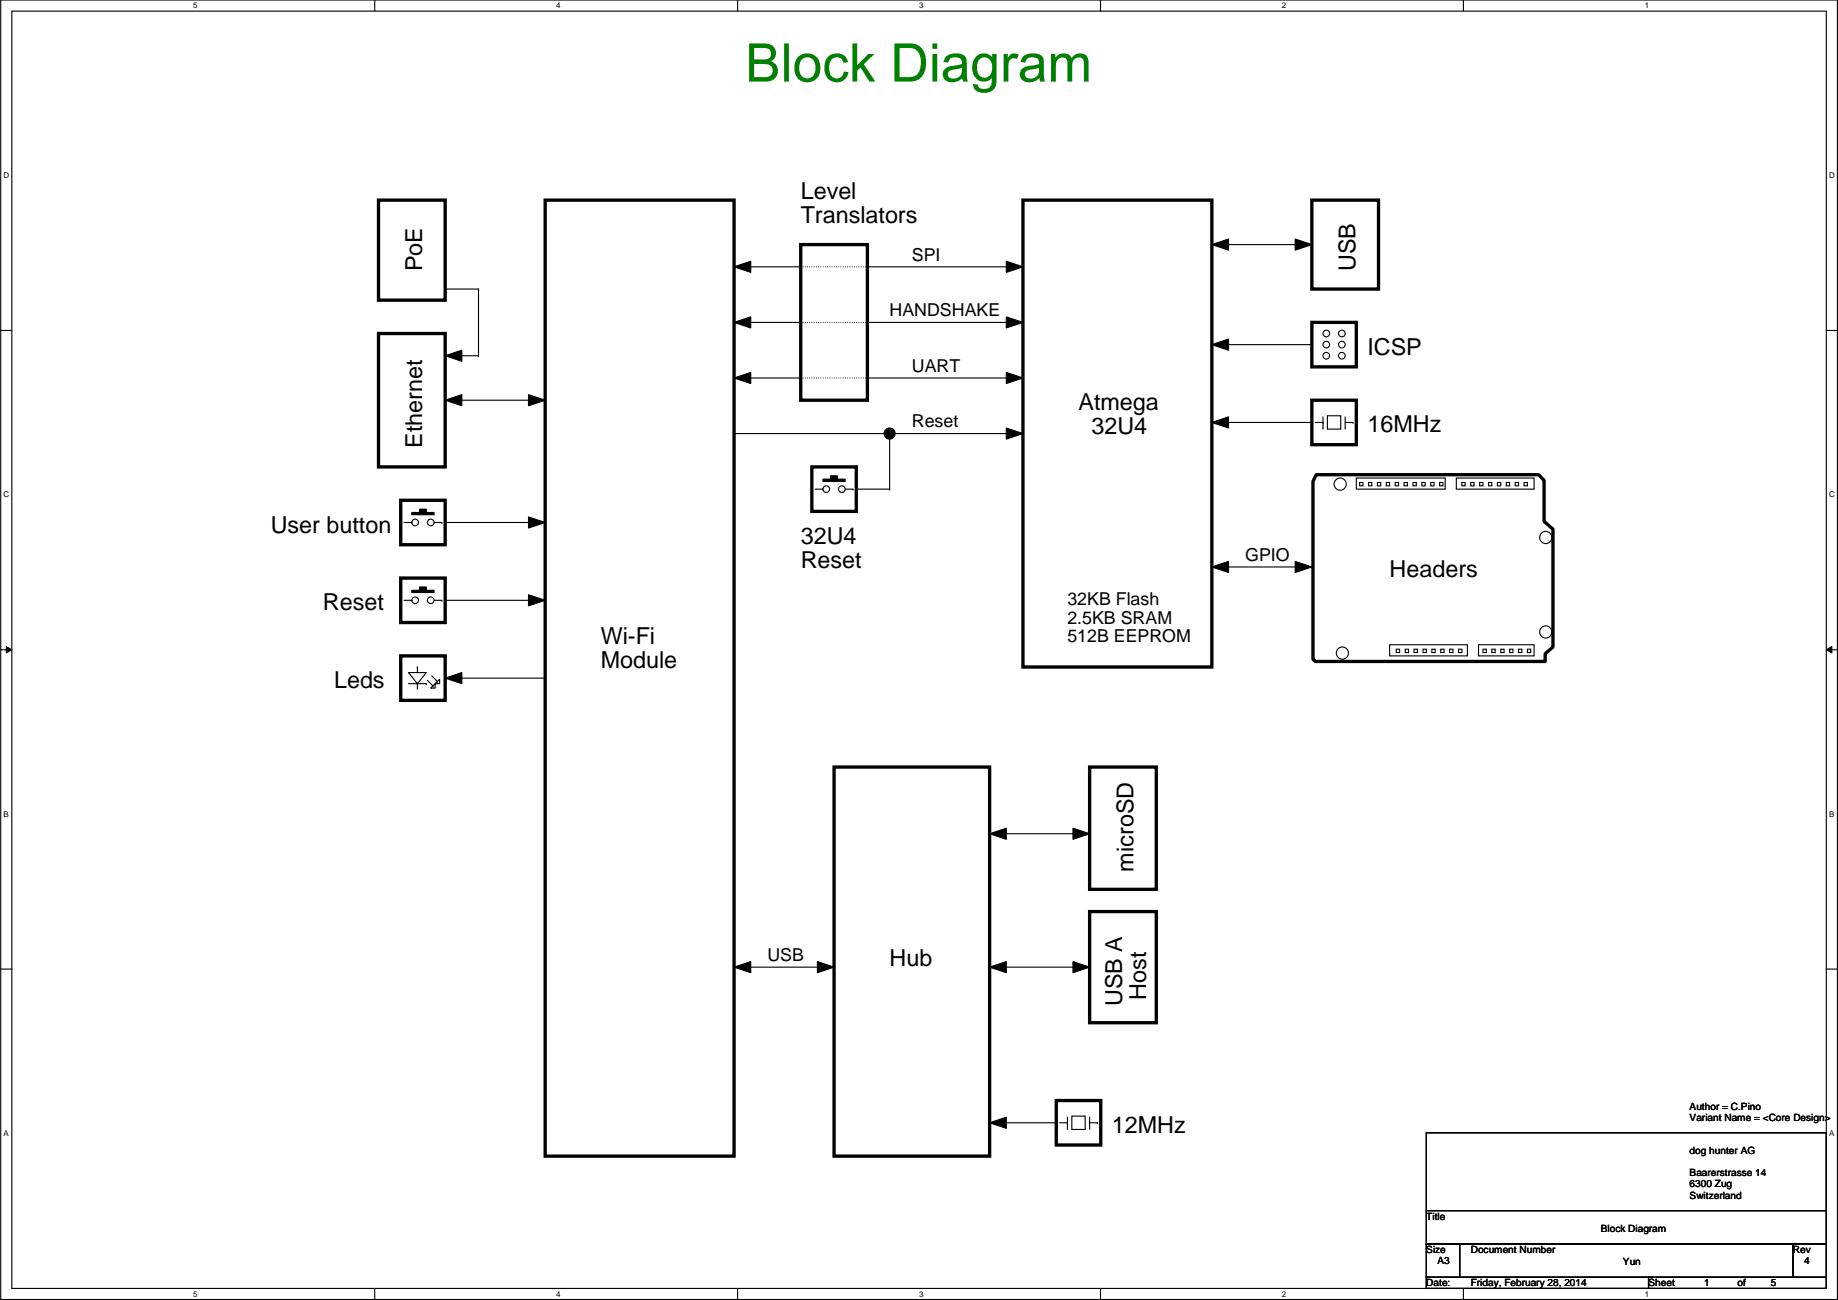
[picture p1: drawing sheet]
<svg xmlns="http://www.w3.org/2000/svg" width="420mm" height="297mm" viewBox="0 0 420 297" stroke-linecap="round" stroke-linejoin="round" font-family="sans-serif">
<path d="M.2 0h419.8v296.9h-419.8zM2.7 2.5h414.8v291.9h-414.8z" fill="none" stroke="#000" stroke-width=".25"/>
<g fill="#fff">
<path d="M44.2 .3h1v2h-1z"/>
<path d="M44.2 294.6h1v2.1h-1z"/>
</g>
<path d="M85.7 0v2.5M85.7 294.4v2.5" fill="none" stroke="#000" stroke-width=".25"/>
<g fill="#fff">
<path d="M127.1 .3h1v2h-1z"/>
<path d="M127.1 294.6h1v2.1h-1z"/>
</g>
<path d="M168.6 0v2.5M168.6 294.4v2.5" fill="none" stroke="#000" stroke-width=".25"/>
<g fill="#fff">
<path d="M210.1 .3h1v2h-1z"/>
<path d="M210.1 294.6h1v2.1h-1z"/>
</g>
<path d="M251.6 0v2.5M251.6 294.4v2.5" fill="none" stroke="#000" stroke-width=".25"/>
<g fill="#fff">
<path d="M293.1 .3h1v2h-1z"/>
<path d="M293.1 294.6h1v2.1h-1z"/>
</g>
<path d="M334.5 0v2.5M334.5 294.4v2.5" fill="none" stroke="#000" stroke-width=".25"/>
<g fill="#fff">
<path d="M376 .3h1v2h-1z"/>
<path d="M376 294.6h1v2.1h-1z"/>
<path d="M.8 39h1.3v2.1h-1.3z"/>
<path d="M418.1 39h1.3v2.1h-1.3z"/>
<path d="M.8 112h1.3v2h-1.3z"/>
<path d="M418.1 112h1.3v2h-1.3z"/>
</g>
<path d="M.2 75.5h2.5M417.5 75.5h2.5" fill="none" stroke="#000" stroke-width=".25"/>
<g fill="#fff">
<path d="M.8 185h1.2v2h-1.2z"/>
<path d="M418.1 185h1.2v2h-1.2z"/>
</g>
<path d="M.2 148.5h2.5M417.5 148.5h2.5" fill="none" stroke="#000" stroke-width=".25"/>
<path d="M1.4 147.7l1.3 .8-1.3 .7zM417.5 148.5l1.3-.8v1.5z" fill="#000"/>
<path d="M1.4 147.7l1.3 .8-1.3 .7zM417.5 148.5l1.3-.8v1.5z" fill="none" stroke="#000" stroke-width=".23"/>
<g fill="#fff">
<path d="M.8 257.9h1.2v2h-1.2z"/>
<path d="M418.1 257.9h1.2v2h-1.2z"/>
</g>
<g fill="none" stroke="#000" stroke-width=".25">
<path d="M230 59.7l3.8 1.3-3.8 1.2zM277 55.9l3.8-1.3v2.6zM277 55.9h22.9M296.1 54.6l3.8 1.3-3.8 1.3zM299.9 55.9h.1M101.8 66h7.6M109.4 66h.1M109.4 66v15.3M167.8 61l3.8-1.3v2.5zM167.8 73.7l3.8-1.3v2.5zM167.8 61h15.2M167.8 73.7h15.2"/>
<path d="M183 73.7h.1M183 61h.1M198.3 61h33M198.3 73.7h33M230 72.4l3.8 1.3-3.8 1.2zM231.3 61h.1M231.3 73.7h.1M277 78.7l3.8-1.2v2.5zM277 78.7h.1M277 78.7h22.9M101.8 91.4l3.8-1.2v2.5zM101.8 81.3l3.8-1.3v2.6z"/>
<path d="M101.8 81.3h7.6M101.8 91.4h22.8M109.4 81.3h.1M120.8 90.2l3.8 1.2-3.8 1.3zM124.6 91.4h.1M167.8 86.4l3.8-1.3v2.5zM167.8 86.4h15.2M167.8 99.1h63.5M183 86.4h.1M198.3 86.4h33M203.4 99.1v12.7M230 97.8l3.8 1.3-3.8 1.2z"/>
<path d="M230 85.1l3.8 1.3-3.8 1.2zM231.3 86.4h.1M231.3 99.1h.1M277 96.5l3.8-1.2v2.5zM277 96.5h.1M277 96.5h22.9M300.6 96.5h1.8M302.4 96.5h.1M302.4 97.8h.1M302.4 95.3v2.5M303.4 95h3.1v3.1h-3.1zM307.5 97.8h.1"/>
<path d="M307.5 96.5h1.8M307.5 95.3v2.5M309.3 96.5h.1M92.4 119.4h1.7M94.1 117.1h1.8v-.8h1.5v.8h1.8v.5h-5.1zM94.1 119.4h.1M99.2 119.4h1.8M101 119.4h.1M101.8 119.4h22.8M120.8 118.1l3.8 1.3-3.8 1.3zM124.6 119.4h.1M186.3 111.8h1.8"/>
<path d="M188.1 109.5h1.8v-.8h1.5v.8h1.8v.5h-5.1zM188.1 111.8h.1M193.2 111.8h1.8M195 111.8h.1M195.7 111.8h.1M195.7 111.8h7.7M203.4 111.8h.1M310 109.2h20.4v2.6h-20.4zM310.8 110.2h.8v.8h-.8zM312.8 110.2h.8v.8h-.8zM314.9 110.2h.7v.8h-.7zM316.9 110.2h.8v.8h-.8z"/>
<path d="M318.9 110.2h.8v.8h-.8zM321 110.2h.7v.8h-.7zM323 110.2h.8v.8h-.8zM325 110.2h.8v.8h-.8zM327.1 110.2h.7v.8h-.7zM329.1 110.2h.8v.8h-.8zM332.9 109.2h17.8v2.6h-17.8zM334.2 110.2h.7v.8h-.7zM336.2 110.2h.8v.8h-.8zM338.2 110.2h.8v.8h-.8zM340.3 110.2h.7v.8h-.7zM342.3 110.2h.8v.8h-.8z"/>
<path d="M344.3 110.2h.8v.8h-.8zM346.4 110.2h.7v.8h-.7zM348.4 110.2h.8v.8h-.8zM92.4 137.2h1.7M94.1 134.9h1.8v-.8h1.5v.8h1.8v.5h-5.1zM94.1 137.2h.1M99.2 137.2h1.8M101 137.2h.1M101.8 137.2h22.8M120.8 135.9l3.8 1.3-3.8 1.2zM124.6 137.2h.1M277 129.5l3.8-1.2v2.5z"/>
<path d="M277 129.5h22.9M296.1 128.3l3.8 1.2-3.8 1.3zM299.9 129.5h.1M93.4 153.7h4l-2 2.5zM93.4 156.2h4M95.4 156.2h.1M95.4 152.4h.1M95.4 152.4v1.3M95.4 156.2v1.3M97.4 156.2h.1M97.7 155.5l1.3 1.2M98.7 154.4l1.3 1.3"/>
<path d="M99 156.7h.1M100 155.7h.1M100.5 155.2v1h-1v1h-1zM101.8 154.9l3.8-1.2v2.5zM101.8 154.9h22.8M124.6 154.9h.1M317.7 147.3h17.7v2.6h-17.7zM319.2 148.3h.7v.8h-.7zM321.2 148.3h.8v.8h-.8zM323.3 148.3h.7v.8h-.7zM325.3 148.3h.7v.8h-.7zM327.3 148.3h.8v.8h-.8z"/>
<path d="M329.3 148.3h.8v.8h-.8zM331.4 148.3h.7v.8h-.7zM333.4 148.3h.8v.8h-.8zM338 147.3h12.7v2.6h-12.7zM339 148.3h.8v.8h-.8zM341 148.3h.8v.8h-.8zM343.1 148.3h.7v.8h-.7zM345.1 148.3h.8v.8h-.8zM347.1 148.3h.8v.8h-.8zM349.2 148.3h.7v.8h-.7zM226.2 190.5l3.8-1.3v2.6zM226.2 190.5h22.9"/>
<path d="M245.3 189.2l3.8 1.3-3.8 1.3zM249.1 190.5h.1M186.9 219.7l3.8 1.3-3.8 1.3zM245.3 219.7l3.8 1.3-3.8 1.3zM.2 221.4h2.5M167.8 221l3.8-1.3v2.6zM167.8 221h22.9M190.7 221h.1M226.2 221l3.8-1.3v2.6zM226.2 221h22.9M249.1 221h.1M417.5 221.4h2.5"/>
<path d="M226.2 256.5l3.8-1.2v2.5zM226.2 256.5h.1M226.2 256.5h15.3M242.2 256.5h1.8M244 256.5h.1M244 257.8h.1M244 255.3v2.5M245 255h3.1v3.1h-3.1zM249.1 257.8h.1M249.1 256.5h1.8M249.1 255.3v2.5M250.9 256.5h.1"/>
<circle cx="303.2" cy="78.7" r=".76"/>
<circle cx="303.2" cy="76.2" r=".76"/>
<circle cx="306.7" cy="78.7" r=".76"/>
<circle cx="306.7" cy="76.2" r=".76"/>
<circle cx="203.4" cy="99.1" r="1.27"/>
<circle cx="303.2" cy="81.3" r=".76"/>
<circle cx="306.7" cy="81.3" r=".76"/>
<circle cx="94.9" cy="119.4" r=".76"/>
<circle cx="98.5" cy="119.4" r=".76"/>
<circle cx="188.9" cy="111.8" r=".76"/>
<circle cx="192.4" cy="111.8" r=".76"/>
<circle cx="306.4" cy="110.6" r="1.39"/>
<circle cx="94.9" cy="137.2" r=".76"/>
<circle cx="98.5" cy="137.2" r=".76"/>
<circle cx="353.3" cy="122.8" r="1.39"/>
<circle cx="306.9" cy="149.2" r="1.39"/>
<circle cx="353.3" cy="144.4" r="1.39"/>
</g>
<g fill="none" stroke="#000" stroke-width=".76">
<path d="M86.5 45.7h15.3v22.9h-15.3zM124.6 45.7h43.2v218.5h-43.2zM183 55.9h15.3v35.5h-15.3zM233.8 45.7h43.2v106.7h-43.2zM299.9 45.7h15.2v20.3h-15.2zM86.5 76.2h15.3v30.5h-15.3zM299.9 73.7h10.1v10.1h-10.1zM299.9 91.4h10.1v10.2h-10.1zM91.6 114.3h10.2v10.2h-10.2zM185.6 106.7h10.1v10.1h-10.1zM300.9 108.5h50.8l1.3 1.2v9.4l2 1.8v26.9l-1.8 1.6v1.7h-52.6l-.5-.5v-40.6zM91.6 132.1h10.2v10.1h-10.2z"/>
<path d="M91.6 149.9h10.2v10.1h-10.2zM190.7 175.3h35.5v88.9h-35.5zM249.1 175.3h15.2v27.9h-15.2zM249.1 208.3h15.2v25.4h-15.2zM241.5 251.5h10.1v10.1h-10.1z"/>
</g>
<g fill="#000">
<path d="M277 55.9l3.8-1.3v2.6z" fill-rule="evenodd"/>
<path d="M296.1 54.6l3.8 1.3-3.8 1.3z" fill-rule="evenodd"/>
<path d="M167.8 61l3.8-1.3v2.5z" fill-rule="evenodd"/>
<path d="M167.8 73.7l3.8-1.3v2.5z" fill-rule="evenodd"/>
<path d="M230 59.7l3.8 1.3-3.8 1.2z" fill-rule="evenodd"/>
<path d="M230 72.4l3.8 1.3-3.8 1.2z" fill-rule="evenodd"/>
<path d="M277 78.7l3.8-1.2v2.5z" fill-rule="evenodd"/>
<path d="M101.8 91.4l3.8-1.2v2.5z" fill-rule="evenodd"/>
<path d="M101.8 81.3l3.8-1.3v2.6z" fill-rule="evenodd"/>
<path d="M120.8 90.2l3.8 1.2-3.8 1.3z" fill-rule="evenodd"/>
<path d="M167.8 86.4l3.8-1.3v2.5z" fill-rule="evenodd"/>
<path d="M230 97.8l3.8 1.3-3.8 1.2z" fill-rule="evenodd"/>
<path d="M230 85.1l3.8 1.3-3.8 1.2z" fill-rule="evenodd"/>
<path d="M277 96.5l3.8-1.2v2.5z" fill-rule="evenodd"/>
<path d="M94.1 117.1h1.8v-.8h1.5v.8h1.8v.5h-5.1z" fill-rule="evenodd"/>
<path d="M120.8 118.1l3.8 1.3-3.8 1.3z" fill-rule="evenodd"/>
<path d="M188.1 109.5h1.8v-.8h1.5v.8h1.8v.5h-5.1z" fill-rule="evenodd"/>
<path d="M94.1 134.9h1.8v-.8h1.5v.8h1.8v.5h-5.1z" fill-rule="evenodd"/>
<path d="M120.8 135.9l3.8 1.3-3.8 1.2z" fill-rule="evenodd"/>
<path d="M277 129.5l3.8-1.2v2.5z" fill-rule="evenodd"/>
<path d="M296.1 128.3l3.8 1.2-3.8 1.3z" fill-rule="evenodd"/>
<path d="M101.8 154.9l3.8-1.2v2.5z" fill-rule="evenodd"/>
<path d="M226.2 190.5l3.8-1.3v2.6z" fill-rule="evenodd"/>
<path d="M245.3 189.2l3.8 1.3-3.8 1.3z" fill-rule="evenodd"/>
<path d="M167.8 221l3.8-1.3v2.6z" fill-rule="evenodd"/>
<path d="M186.9 219.7l3.8 1.3-3.8 1.3z" fill-rule="evenodd"/>
<path d="M226.2 221l3.8-1.3v2.6z" fill-rule="evenodd"/>
<path d="M245.3 219.7l3.8 1.3-3.8 1.3z" fill-rule="evenodd"/>
<path d="M226.2 256.5l3.8-1.2v2.5z" fill-rule="evenodd"/>
<circle cx="203.4" cy="99.1" r="1.27"/>
</g>
<path d="M183 73.7h15.3M183 61h15.3M198.3 73.7h.1M198.3 61h.1M183 86.4h15.3M198.3 86.4h.1" fill="none" stroke="#000" stroke-width=".25" stroke-dasharray="0 .5"/>
<path d="M171.2 9.9h3.3a2.29 2.29 0 0 1 2.4 .8 2.29 2.29 0 0 1 .2 2.5l-.9 .8a2.4 2.4 0 0 1 1.5 2.9 2.4 2.4 0 0 1-2.7 1.8h-3.8zM172.4 11v2.6h1.9a1.49 1.49 0 0 0 1.9-1.6 1.37 1.37 0 0 0-1.6-1zM172.4 14.6v3h2.2a1.55 1.55 0 0 0 2-1.3 1.55 1.55 0 0 0-1.8-1.7zM179.3 9.9h1v8.8h-1zM182.6 12.9a3 3 0 0 1 3.5-.3 3 3 0 0 1 1.4 3.3 2.96 2.96 0 0 1-3.1 2.9 2.96 2.96 0 0 1-2.8-3.3l.2-1.5zM183.2 13.7a2.97 2.97 0 0 0 .6 4.1 1.95 1.95 0 0 0 2.6-2.3 1.9 1.9 0 0 0-.9-2.1 1.9 1.9 0 0 0-2.3 .3zM189.2 13.1a2.69 2.69 0 0 1 4.7 1.1l-1.1 .2a1.66 1.66 0 0 0-1.9-1.3 1.66 1.66 0 0 0-1.3 1.9 2.35 2.35 0 0 0 1.3 2.9 1.59 1.59 0 0 0 2-1.6l1.1 .2a2.8 2.8 0 0 1-3.3 2.3 2.8 2.8 0 0 1-2.3-3.3l.3-1.5zM194.9 9.9h1v5l2.6-2.6h1.4l-2.4 2.4 2.6 4h-1.3l-2.1-3.3-.8 .7v2.6h-1zM204.5 9.9h3a3.7 3.7 0 0 1 4.2 4.3 3.8 3.8 0 0 1-3.3 4.4l-3.9 .1zM205.6 11v6.6h1.9a2.6 2.6 0 0 0 3-2.9 3.1 3.1 0 0 0-1.8-3.6zM213.2 9.9h1v1.3h-1zM213.2 12.3h1v6.4h-1zM216.3 12.9a3.7 3.7 0 0 1 4.3 0l.4 .9v2.2a4.9 4.9 0 0 0 .3 2.7h-1.1l-.2-.8a3 3 0 0 1-4.2 .1 1.94 1.94 0 0 1 1.8-2.9l2.3-.5a1.26 1.26 0 0 0-1.5-1.5 1.38 1.38 0 0 0-1.7 1.2l-1-.2zM216.9 16.3a1.07 1.07 0 0 0 0 1.4 1.07 1.07 0 0 0 1.3 .2 1.93 1.93 0 0 0 1.7-2.4l-2.5 .5zM223.2 12.8a2.49 2.49 0 0 1 3.6 .3v-.8h1v5.5a2.88 2.88 0 0 1-1.7 3.3 2.88 2.88 0 0 1-3.5-1.2l-.1-.7 1 .1a1.64 1.64 0 0 0 2.6 .7 2.28 2.28 0 0 0 .6-2.2 2.58 2.58 0 0 1-2.9 .6 2.58 2.58 0 0 1-1.5-2.4 3.8 3.8 0 0 1 .9-3.2zM223.8 13.7a2.96 2.96 0 0 0 .6 3.9 1.84 1.84 0 0 0 1.9-.3 1.84 1.84 0 0 0 .5-1.9 1.79 1.79 0 0 0-.8-2 1.79 1.79 0 0 0-2.2 .3zM229.4 12.3h1v1a1.53 1.53 0 0 1 2.5-.8l-.4 1a1.22 1.22 0 0 0-1.4 0 1.22 1.22 0 0 0-.6 1.2v4h-1.1zM234 12.9a3.7 3.7 0 0 1 4.2 0l.4 .9v2.2a4.9 4.9 0 0 0 .3 2.7h-1.1l-.2-.8a3 3 0 0 1-4.2 .1 1.94 1.94 0 0 1 1.8-2.9l2.3-.5a1.26 1.26 0 0 0-1.5-1.5 1.38 1.38 0 0 0-1.6 1.2l-1.1-.2zM234.5 16.3a1.07 1.07 0 0 0 0 1.4 1.07 1.07 0 0 0 1.3 .2 1.93 1.93 0 0 0 1.7-2.4l-2.4 .5zM240.3 12.3h.9v.9a2.15 2.15 0 0 1 3.7 .1 2.06 2.06 0 0 1 2.4-1.1 2.06 2.06 0 0 1 1.5 2.1v4.4h-1v-4a1.34 1.34 0 0 0-1.3-1.6 1.34 1.34 0 0 0-1.4 1.4v4.2h-1.1v-4.1a1.33 1.33 0 0 0-1.3-1.5 1.33 1.33 0 0 0-1.3 1.5l-.1 4.1h-1z" fill="#008000"/>
<path d="M326 258.8h91.5v17.8h-91.5zM326 276.6h91.5v7.6h-91.5zM326 284.2h7.7v7.7h-7.7zM326 291.9h50.8v2.5h-50.8zM333.7 284.2h76.2v7.7h-76.2zM376.8 291.9h40.7v2.5h-40.7zM409.9 284.2h7.6v7.7h-7.6z" fill="none" stroke="#000" stroke-width=".25"/>
<g font-size="5.3">
<text x="183" y="45.5">Level</text>
<text x="183" y="51">Translators</text>
<text x="96.5" y="62" transform="rotate(-90 96.5 62)">PoE</text>
<text x="309.9" y="62" transform="rotate(-90 309.9 62)">USB</text>
<text x="312.6" y="81">ICSP</text>
<text x="246.5" y="93.7">Atmega</text>
<text x="249.5" y="99.2">32U4</text>
<text x="312.6" y="98.8">16MHz</text>
<text x="96.5" y="102.4" transform="rotate(-90 96.5 102.4)">Ethernet</text>
<text x="61.9" y="121.7">User button</text>
<text x="183" y="124.2">32U4</text>
<text x="183" y="129.7">Reset</text>
<text x="317.7" y="131.8">Headers</text>
<text x="73.8" y="139.5">Reset</text>
<text x="137.3" y="147.1">Wi-Fi</text>
<text x="137.3" y="152.6">Module</text>
<text x="76.4" y="157.2">Leds</text>
<text x="259.1" y="199.1" transform="rotate(-90 259.1 199.1)">microSD</text>
<text x="203.4" y="220.7">Hub</text>
<text x="256.5" y="229.9" transform="rotate(-90 256.5 229.9)">USB A</text>
<text x="262" y="228.4" transform="rotate(-90 262 228.4)">Host</text>
<text x="254.2" y="258.8">12MHz</text>
</g>
<g font-size="4.1">
<text x="208.4" y="59.6">SPI</text>
<text x="203.4" y="72.3">HANDSHAKE</text>
<text x="208.4" y="85">UART</text>
<text x="208.4" y="97.7">Reset</text>
<text x="284.6" y="128.1">GPIO</text>
<text x="244" y="138.3">32KB Flash</text>
<text x="244" y="142.5">2.5KB SRAM</text>
<text x="244" y="146.7">512B EEPROM</text>
<text x="175.4" y="219.6">USB</text>
</g>
<g font-size="2.3">
<text x="386.2" y="253.5">Author = C.Pino</text>
<text x="386.2" y="256.1">Variant Name = &lt;Core Design&gt;</text>
<text x="386.2" y="263.7">dog hunter AG</text>
<text x="386.2" y="268.8">Baarerstrasse 14</text>
<text x="386.2" y="271.3">6300 Zug</text>
<text x="386.2" y="273.9">Switzerland</text>
<text x="326" y="278.7">Title</text>
<text x="365.9" y="281.5">Block Diagram</text>
<text x="326" y="286.3">Size</text>
<text x="336.2" y="286.3">Document Number</text>
<text x="409.9" y="286.3">Rev</text>
<text x="326" y="293.9">Date:</text>
<text x="328.6" y="288.8">A3</text>
<text x="336.2" y="293.9">Friday, February 28, 2014</text>
<text x="371" y="289.1">Yun</text>
<text x="376.8" y="293.9">Sheet</text>
<text x="389.5" y="293.9">1</text>
<text x="397.2" y="293.9">of</text>
<text x="404.8" y="293.9">5</text>
<text x="412.4" y="288.8">4</text>
</g>
<g font-size="1.8">
<text x="44.2" y="1.9">5</text>
<text x="127.1" y="1.9">4</text>
<text x="210.1" y="1.9">3</text>
<text x="293.1" y="1.9">2</text>
<text x="376" y="1.9">1</text>
<text x=".8" y="40.7">D</text>
<text x="418.1" y="40.7">D</text>
<text x=".8" y="113.6">C</text>
<text x="418.1" y="113.6">C</text>
<text x=".8" y="186.6">B</text>
<text x="418.1" y="186.6">B</text>
<text x=".8" y="259.6">A</text>
<text x="418.1" y="259.6">A</text>
<text x="44.2" y="296.3">5</text>
<text x="127.1" y="296.3">4</text>
<text x="210.1" y="296.3">3</text>
<text x="293.1" y="296.3">2</text>
<text x="376" y="296.3">1</text>
</g>
</svg>
